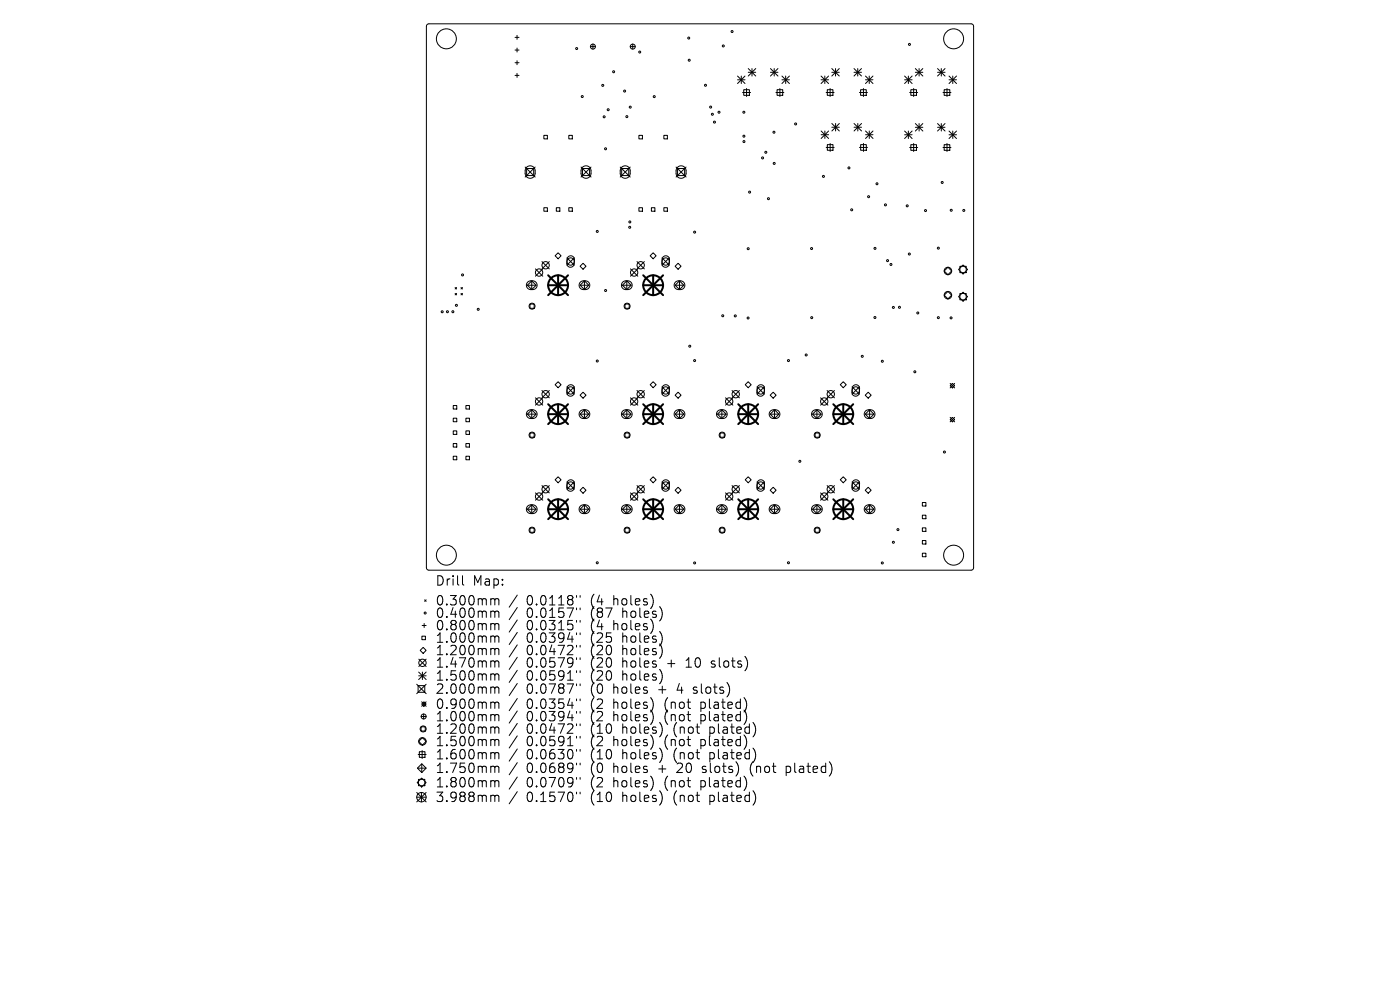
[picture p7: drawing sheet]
<svg xmlns="http://www.w3.org/2000/svg" width="297mm" height="210mm" viewBox="0 0 297 210" stroke-linecap="round" stroke-linejoin="round" font-family="sans-serif">
<g fill="none" stroke="#000" stroke-width=".21">
<path d="M90.6 5.2l.4-.1h115l.4 .1 .1 .4v114.8l-.1 .4-.4 .2h-115l-.4-.2-.1-.4v-114.8zM109.3 7.9h.8M109.3 10.6h.8M109.3 13.3h.8M109.3 16h.8M109.7 7.5v.9M109.7 10.2v.8M109.7 12.9v.8M109.7 15.6v.8M125.3 9.9h1M125.8 9.4v1M133.7 9.9h1.1"/>
<path d="M134.2 9.4v1M156.5 16.1l1.6 1.6M156.5 16.9h1.6M157.3 16.1v1.6M157.5 19.6h1.7M157.8 19h1.2v1.2h-1.2zM158.1 16.1l-1.6 1.6M158.4 18.8v1.7M158.7 14.5l1.6 1.6M158.7 15.3h1.6M159.5 14.5v1.6M160.3 14.5l-1.6 1.6"/>
<path d="M163.4 15.3h1.6M163.4 14.5l1.6 1.6M164.2 14.5v1.6M164.6 19.6h1.7M164.9 19h1.1v1.2h-1.1zM165 14.5l-1.6 1.6M165.4 18.8v1.7M165.9 16.9h1.6M165.9 16.1l1.6 1.6M166.7 16.1v1.6M167.5 16.1l-1.6 1.6M174.2 16.9h1.6"/>
<path d="M174.2 16.1l1.6 1.6M175 16.1v1.6M175.3 19.6h1.6M175.5 19h1.2v1.2h-1.2zM175.8 16.1l-1.6 1.6M176.1 18.8v1.7M176.5 15.3h1.6M176.5 14.5l1.6 1.6M177.3 14.5v1.6M178.1 14.5l-1.6 1.6M181.2 15.3h1.6M181.2 14.5l1.6 1.6"/>
<path d="M182 14.5v1.6M182.3 19.6h1.7M182.6 19h1.2v1.2h-1.2zM182.8 14.5l-1.6 1.6M183.2 18.8v1.7M183.6 16.9h1.6M183.6 16.1l1.6 1.6M184.4 16.1v1.6M185.2 16.1l-1.6 1.6M191.9 16.9h1.6M191.9 16.1l1.6 1.6M192.7 16.1v1.6"/>
<path d="M193 19.6h1.7M193.2 19h1.2v1.2h-1.2zM193.5 16.1l-1.6 1.6M193.8 18.8v1.7M194.2 15.3h1.6M194.2 14.5l1.6 1.6M195 14.5v1.6M195.8 14.5l-1.6 1.6M198.9 15.3h1.6M198.9 14.5l1.6 1.6M199.7 14.5v1.6M200.1 19.6h1.6"/>
<path d="M200.3 19h1.2v1.2h-1.2zM200.5 14.5l-1.6 1.6M200.9 18.8v1.7M201.3 16.9h1.6M201.3 16.1l1.6 1.6M202.1 16.1v1.6M202.9 16.1l-1.6 1.6M111.4 35.4l2.1 2.2M111.7 35.7h1.5v1.5h-1.5zM111.7 35.5a1.06 1.06 0 0 1 1.2-.2 1.06 1.06 0 0 1 .6 .9v.6a1.06 1.06 0 0 1-1 1 1.06 1.06 0 0 1-1.1-1v-.8zM113.5 35.4l-2.1 2.2M115.4 28.7h.7v.8h-.7z"/>
<path d="M120.7 28.7h.7v.8h-.7zM123.3 35.4l2.1 2.2M123.6 35.7h1.5v1.5h-1.5zM123.6 35.5a1.06 1.06 0 0 1 1.1-.2 1.06 1.06 0 0 1 .7 .9v.6a1.06 1.06 0 0 1-1.1 1 1.06 1.06 0 0 1-1-1v-.8zM125.4 35.4l-2.1 2.2M131.6 35.4l2.1 2.2M131.9 35.7h1.5v1.5h-1.5zM131.9 35.5a1.06 1.06 0 0 1 1.1-.2 1.06 1.06 0 0 1 .7 .9v.6a1.06 1.06 0 0 1-1.1 1 1.06 1.06 0 0 1-1-1v-.8zM133.7 35.4l-2.1 2.2M135.5 28.7h.8v.8h-.8zM140.8 28.7h.8v.8h-.8zM143.4 35.4l2.1 2.2"/>
<path d="M143.7 35.7h1.5v1.5h-1.5zM143.7 35.5a1.06 1.06 0 0 1 1.2-.2 1.06 1.06 0 0 1 .6 .9v.6a1.06 1.06 0 0 1-1 1 1.06 1.06 0 0 1-1.1-1l.1-.8zM145.5 35.4l-2.1 2.2M174.2 27.8l1.6 1.6M174.2 28.6h1.6M175 27.8v1.6M175.3 31.3h1.7M175.5 30.7h1.2v1.2h-1.2zM175.8 27.8l-1.6 1.6M176.1 30.4v1.7M176.5 26.2l1.6 1.6M176.5 27h1.6"/>
<path d="M177.3 26.2v1.6M178.1 26.2l-1.6 1.6M181.2 27h1.6M181.2 26.2l1.6 1.6M182 26.2v1.6M182.3 31.3h1.7M182.6 30.7h1.2v1.2h-1.2zM182.8 26.2l-1.6 1.6M183.2 30.4v1.7M183.6 28.6h1.6M183.6 27.8l1.6 1.6M184.4 27.8v1.6"/>
<path d="M185.2 27.8l-1.6 1.6M191.9 28.6h1.6M191.9 27.8l1.6 1.6M192.7 27.8v1.6M193 31.3h1.7M193.2 30.7h1.2v1.2h-1.2zM193.5 27.8l-1.6 1.6M193.8 30.4v1.7M194.2 27h1.6M194.2 26.2l1.6 1.6M195 26.2v1.6M195.8 26.2l-1.6 1.6"/>
<path d="M198.9 27h1.6M198.9 26.2l1.6 1.6M199.7 26.2v1.6M200.1 31.3h1.6M200.3 30.7h1.2v1.2h-1.2zM200.5 26.2l-1.6 1.6M200.9 30.4v1.7M201.3 28.6h1.6M201.3 27.8l1.6 1.6M202.1 27.8v1.6M202.9 27.8l-1.6 1.6M111.9 59.8l.5-.2h.6a.93 .93 0 0 1 .9 .9 .93 .93 0 0 1-.9 .9h-.4a.93 .93 0 0 1-.9-.5 .93 .93 0 0 1 .2-1.1z"/>
<path d="M112.8 59.6v1.8M113.6 57l1.5 1.6M115 55.5l1.5 1.5M115.1 57l-1.5 1.6M115.4 44.1h.7v.7h-.7zM116.5 55.5l-1.5 1.5M118 44.1h.8v.7h-.8zM118.4 53.6l.6 .7-.6 .6-.6-.6zM120.3 54.7l1.5 1.6M120.5 54.5a.78 .78 0 0 1 .9-.2 .78 .78 0 0 1 .5 .8l-.1 .9a.78 .78 0 0 1-.8 .7 .78 .78 0 0 1-.8-.8l.1-1zM120.7 44.1h.7v.7h-.7zM121.8 54.7l-1.5 1.6"/>
<path d="M123.1 56.5l.6-.7 .6 .7-.6 .6zM123.1 59.8l.4-.2h.7a.93 .93 0 0 1 .9 .9 .93 .93 0 0 1-.9 .9h-.4a.93 .93 0 0 1-.9-.5 .93 .93 0 0 1 .2-1.1zM124 59.6v1.8M132.1 59.8l.4-.2h.7a.93 .93 0 0 1 .9 .9 .93 .93 0 0 1-.9 .9h-.4a.93 .93 0 0 1-.9-.5 .93 .93 0 0 1 .2-1.1zM133 59.6l.9 .9-.9 .9-1-.9zM133 59.6v1.8M133.8 57l1.5 1.6M135.1 55.5l1.6 1.5M135.3 57l-1.5 1.6M135.5 44.1h.8v.7h-.8zM136.7 55.5l-1.6 1.5M138.2 44.1h.7v.7h-.7z"/>
<path d="M138.6 53.6l.6 .7-.6 .6-.7-.6zM140.4 54.7l1.6 1.6M140.7 54.5a.78 .78 0 0 1 .9-.2 .78 .78 0 0 1 .4 .8v.9a.78 .78 0 0 1-.9 .7 .78 .78 0 0 1-.7-.8l.1-1zM140.8 44.1h.8v.7h-.8zM142 54.7l-1.6 1.6M143.2 56.5l.7-.7 .6 .7-.6 .6zM143.3 59.8l.4-.2h.7a.93 .93 0 0 1 .9 .9 .93 .93 0 0 1-.9 .9h-.5a.93 .93 0 0 1-.8-.5 .93 .93 0 0 1 .2-1.1zM144.2 59.6l.9 .9-.9 .9-1-.9zM144.2 59.6v1.8M200.3 57.5l.8-.8 .8 .8-.8 .8zM203.4 57.2l.9-1 1 1-1 .9zM203.6 56.5h1.4v1.3h-1.4z"/>
<path d="M96.5 61l.4 .3M96.5 62.2l.4 .4M96.9 61l-.4 .3M96.9 62.2l-.4 .4M97.8 62.2l.3 .4M97.8 61l.3 .3M98.1 61l-.3 .3M98.1 62.2l-.3 .4M111.9 60.5l.9-.9 .9 .9-.9 .9zM111.9 60.5h1.8M112.4 64.5h.9v.9h-.9zM123.1 60.5l.9-.9 .9 .9-.9 .9z"/>
<path d="M123.1 60.5h1.8M132 60.5h1.9M132.6 64.5h.9v.9h-.9zM143.2 60.5h1.9M200.3 62.6l.8-.8 .8 .8-.8 .8zM203.4 62.9l.9-.9 1 .9-1 1zM203.6 62.3h1.4v1.3h-1.4zM96.2 86h.7v.8h-.7zM96.2 88.7h.7v.8h-.7zM96.2 91.4h.7v.8h-.7zM96.2 94.1h.7v.7h-.7zM96.2 96.8h.7v.7h-.7z"/>
<path d="M98.8 86h.8v.8h-.8zM98.8 88.7h.8v.8h-.8zM98.8 91.4h.8v.8h-.8zM98.8 94.1h.8v.7h-.8zM98.8 96.8h.8v.7h-.8zM111.9 87.9l.9-1 .9 1-.9 .9zM111.9 87.9h1.8M111.9 87.2l.5-.2 .6-.1a.93 .93 0 0 1 .9 1 .93 .93 0 0 1-.9 .9h-.4a.93 .93 0 0 1-.9-.6 .93 .93 0 0 1 .2-1zM112.4 91.9h.9v.9h-.9zM112.8 86.9v1.9M113.6 84.4l1.5 1.5M115 82.8l1.5 1.6"/>
<path d="M115.1 84.4l-1.5 1.5M116.5 82.8l-1.5 1.6M118.4 81l.6 .6-.6 .6-.6-.6zM120.3 82l1.5 1.6M120.5 81.9a.78 .78 0 0 1 .9-.2 .78 .78 0 0 1 .5 .7l-.1 .9a.78 .78 0 0 1-.8 .7 .78 .78 0 0 1-.8-.8l.1-1zM121.8 82l-1.5 1.6M123.1 83.8l.6-.6 .6 .6-.6 .7zM123.1 87.9l.9-1 .9 1-.9 .9zM123.1 87.9h1.8M123.1 87.2l.4-.2 .7-.1a.93 .93 0 0 1 .9 1 .93 .93 0 0 1-.9 .9h-.4a.93 .93 0 0 1-.9-.6 .93 .93 0 0 1 .2-1zM124 86.9v1.9M132 87.9l1-1 .9 1-.9 .9z"/>
<path d="M132 87.9h1.9M132.1 87.2l.4-.2 .7-.1a.93 .93 0 0 1 .9 1 .93 .93 0 0 1-.9 .9h-.4a.93 .93 0 0 1-.9-.6 .93 .93 0 0 1 .2-1zM132.6 91.9h.9v.9h-.9zM133 86.9v1.9M133.8 84.4l1.5 1.5M135.1 82.8l1.6 1.6M135.3 84.4l-1.5 1.5M136.7 82.8l-1.6 1.6M137.9 81.6l.7-.6 .6 .6-.6 .6zM140.4 82l1.6 1.6M140.7 81.9a.78 .78 0 0 1 .9-.2 .78 .78 0 0 1 .4 .7v.9a.78 .78 0 0 1-.9 .7 .78 .78 0 0 1-.7-.8l.1-.9zM142 82l-1.6 1.6"/>
<path d="M143.2 83.8l.7-.6 .6 .6-.6 .7zM143.2 87.9l1-1 .9 1-.9 .9zM143.2 87.9h1.9M143.3 87.2l.4-.2 .7-.1a.93 .93 0 0 1 .9 1 .93 .93 0 0 1-.9 .9h-.5a.93 .93 0 0 1-.8-.6 .93 .93 0 0 1 .2-1zM144.2 86.9v1.9M152.2 87.9l.9-1 1 1-1 .9zM152.2 87.9h1.9M152.3 87.2l.4-.2 .6-.1a.93 .93 0 0 1 1 1 .93 .93 0 0 1-1 .9h-.4a.93 .93 0 0 1-.8-.6 .93 .93 0 0 1 .2-1zM152.8 91.9h.8v.9h-.8zM153.1 86.9v1.9M153.9 84.4l1.6 1.5M155.3 82.8l1.6 1.6"/>
<path d="M155.5 84.4l-1.6 1.5M156.9 82.8l-1.6 1.6M158.7 81l.7 .6-.7 .6-.6-.6zM160.6 82l1.6 1.6M160.9 81.9a.78 .78 0 0 1 .8-.2 .78 .78 0 0 1 .5 .7l-.1 .9a.78 .78 0 0 1-.8 .7 .78 .78 0 0 1-.7-.8v-.9zM162.2 82l-1.6 1.6M163.4 83.8l.6-.6 .7 .6-.7 .7zM163.4 87.9l.9-1 .9 1-.9 .9zM163.4 87.9h1.8M163.4 87.2l.5-.2 .6-.1a.93 .93 0 0 1 1 1 .93 .93 0 0 1-1 .9h-.4a.93 .93 0 0 1-.9-.6 .93 .93 0 0 1 .2-1zM164.3 86.9v1.9M172.4 87.9l.9-1 .9 1-.9 .9z"/>
<path d="M172.4 87.9h1.8M172.4 87.2l.5-.2 .6-.1a.93 .93 0 0 1 .9 1 .93 .93 0 0 1-.9 .9h-.4a.93 .93 0 0 1-.9-.6 .93 .93 0 0 1 .2-1zM172.9 91.9h.9v.9h-.9zM173.3 86.9v1.9M174.1 84.4l1.5 1.5M175.5 82.8l1.5 1.6M175.6 84.4l-1.5 1.5M177 82.8l-1.5 1.6M178.9 81l.6 .6-.6 .6-.6-.6zM180.8 82l1.5 1.6M181 81.9a.78 .78 0 0 1 .9-.2 .78 .78 0 0 1 .5 .7l-.1 .9a.78 .78 0 0 1-.8 .7 .78 .78 0 0 1-.8-.8l.1-1zM182.3 82l-1.5 1.6"/>
<path d="M183.5 83.8l.7-.6 .6 .6-.6 .7zM183.6 87.9l.9-1 .9 1-.9 .9zM183.6 87.9h1.8M183.6 87.2l.4-.2 .7-.1a.93 .93 0 0 1 .9 1 .93 .93 0 0 1-.9 .9h-.4a.93 .93 0 0 1-.9-.6 .93 .93 0 0 1 .2-1zM184.5 86.9v1.9M201.6 81.8l.4-.5 .5 .5-.5 .5zM201.6 89l.4-.5 .5 .5-.5 .5zM201.6 81.3l.9 1M201.6 88.5l.9 1M202.5 81.3l-.9 1M202.5 88.5l-.9 1M111.9 108l.9-.9 .9 .9-.9 .9z"/>
<path d="M111.9 108h1.8M111.9 107.4l.5-.3h.6a.93 .93 0 0 1 .9 .9 .93 .93 0 0 1-.9 .9h-.4a.93 .93 0 0 1-.9-.5 .93 .93 0 0 1 .2-1zM112.4 112h.9v.9h-.9zM112.8 107.1v1.8M113.6 104.6l1.5 1.5M115 103l1.5 1.6M115.1 104.6l-1.5 1.5M116.5 103l-1.5 1.6M117.8 101.8l.6-.7 .6 .7-.6 .6zM120.3 102.2l1.5 1.6M120.5 102a.78 .78 0 0 1 .9-.2 .78 .78 0 0 1 .5 .8l-.1 .9a.78 .78 0 0 1-.8 .7 .78 .78 0 0 1-.8-.8l.1-1zM121.8 102.2l-1.5 1.6"/>
<path d="M123.1 104l.6-.6 .6 .6-.6 .6zM123.1 108l.9-.9 .9 .9-.9 .9zM123.1 108h1.8M123.1 107.4l.4-.3h.7a.93 .93 0 0 1 .9 .9 .93 .93 0 0 1-.9 .9h-.4a.93 .93 0 0 1-.9-.5 .93 .93 0 0 1 .2-1zM124 107.1v1.8M132 108h1.9M132.1 107.4l.4-.3h.7a.93 .93 0 0 1 .9 .9 .93 .93 0 0 1-.9 .9h-.4a.93 .93 0 0 1-.9-.5 .93 .93 0 0 1 .2-1zM132.6 112h.9v.9h-.9zM133 107.1l.9 .9-.9 .9-1-.9zM133 107.1v1.8M133.8 104.6l1.5 1.5M135.1 103l1.6 1.6"/>
<path d="M135.3 104.6l-1.5 1.5M136.7 103l-1.6 1.6M137.9 101.8l.7-.7 .6 .7-.6 .6zM140.4 102.2l1.6 1.6M140.7 102a.78 .78 0 0 1 .9-.2 .78 .78 0 0 1 .4 .8v.9a.78 .78 0 0 1-.9 .7 .78 .78 0 0 1-.7-.8l.1-1zM142 102.2l-1.6 1.6M143.2 108h1.9M143.3 107.4l.4-.3h.7a.93 .93 0 0 1 .9 .9 .93 .93 0 0 1-.9 .9h-.5a.93 .93 0 0 1-.8-.5 .93 .93 0 0 1 .2-1zM143.9 103.4l.6 .6-.6 .6-.7-.6zM144.2 107.1l.9 .9-.9 .9-1-.9zM144.2 107.1v1.8M152.2 108h1.9"/>
<path d="M152.3 107.4l.4-.3h.6a.93 .93 0 0 1 1 .9 .93 .93 0 0 1-1 .9h-.4a.93 .93 0 0 1-.8-.5 .93 .93 0 0 1 .2-1zM152.8 112h.8v.9h-.8zM153.1 107.1l1 .9-1 .9-.9-.9zM153.1 107.1v1.8M153.9 104.6l1.6 1.5M155.3 103l1.6 1.6M155.5 104.6l-1.6 1.5M156.9 103l-1.6 1.6M158.1 101.8l.6-.7 .7 .7-.7 .6zM160.6 102.2l1.6 1.6M160.9 102a.78 .78 0 0 1 .8-.2 .78 .78 0 0 1 .5 .8l-.1 .9a.78 .78 0 0 1-.8 .7 .78 .78 0 0 1-.7-.8v-1zM162.2 102.2l-1.6 1.6"/>
<path d="M163.4 108h1.8M163.4 107.4l.5-.3h.6a.93 .93 0 0 1 1 .9 .93 .93 0 0 1-1 .9h-.4a.93 .93 0 0 1-.9-.5 .93 .93 0 0 1 .2-1zM164 103.4l.7 .6-.7 .6-.6-.6zM164.3 107.1l.9 .9-.9 .9-.9-.9zM164.3 107.1v1.8M172.4 108l.9-.9 .9 .9-.9 .9zM172.4 108h1.8M172.4 107.4l.5-.3h.6a.93 .93 0 0 1 .9 .9 .93 .93 0 0 1-.9 .9h-.4a.93 .93 0 0 1-.9-.5 .93 .93 0 0 1 .2-1zM172.9 112h.9v.9h-.9zM173.3 107.1v1.8M174.1 104.6l1.5 1.5M175.5 103l1.5 1.6"/>
<path d="M175.6 104.6l-1.5 1.5M177 103l-1.5 1.6M178.3 101.8l.6-.7 .6 .7-.6 .6zM180.8 102.2l1.5 1.6M181 102a.78 .78 0 0 1 .9-.2 .78 .78 0 0 1 .5 .8l-.1 .9a.78 .78 0 0 1-.8 .7 .78 .78 0 0 1-.8-.8l.1-1zM182.3 102.2l-1.5 1.6M183.5 104l.7-.6 .6 .6-.6 .6zM183.6 108h1.8M183.6 107.4l.4-.3h.7a.93 .93 0 0 1 .9 .9 .93 .93 0 0 1-.9 .9h-.4a.93 .93 0 0 1-.9-.5 .93 .93 0 0 1 .2-1zM184.5 107.1l.9 .9-.9 .9-.9-.9zM184.5 107.1v1.8M195.7 106.6h.7v.7h-.7z"/>
<path d="M195.7 109.3h.7v.7h-.7zM195.7 112h.7v.7h-.7zM195.7 114.7h.7v.7h-.7zM195.7 117.4h.7v.7h-.7zM88.8 139.8l1.6 1.6M89.1 138l.7-.7 .6 .7-.6 .6zM89.5 135h.7v.7h-.7zM89.6 132.7h.8M90 132.3v.8M90.1 127.2l.3 .4M90.4 127.2l-.3 .4M90.4 139.8l-1.6 1.6"/>
<path d="M98.1 122.1v1.7l.3 .3M104.7 127l.3 .3M104.7 129.6l.3 .3M104.7 132.3l.3 .3M104.7 134.9l.3 .3M104.7 137.6l.3 .2M105 127.3v1M105 129.9v1.1M105 132.6v1M105 135.2v1M105 137.8v1.1M105 127.3l.3-.3 .4 .1 .1 1.2"/>
<path d="M105 129.9l.3-.3 .4 .1 .1 1.3M105 132.6l.3-.3 .4 .1 .1 1.2M105 135.2l.3-.3 .4 .1 .1 1.2M105 137.8l.3-.2 .4 .1 .1 1.2M109.7 126.2l-1.7 2.6M109.7 128.9l-1.7 2.5M109.7 131.5l-1.7 2.6M109.7 134.2l-1.7 2.5M109.7 136.8l-1.7 2.6M109.7 139.4l-1.7 2.6M122.3 126.3v.4M122.3 129v.4"/>
<path d="M122.3 131.6v.4M122.3 134.2v.4M122.3 136.9v.4M122.3 139.5v.4M123.1 126.3v.4M123.1 129v.4M123.1 131.6v.4M123.1 134.2v.4M123.1 136.9v.4M123.1 139.5v.4M138.5 126.9v1.3M138.6 132.7l-.1 .8"/>
<path d="M140.4 129.5v1.4M140.4 134.8v1.4M140.4 137.5v1.3M88.4 145.1l2 2M88.7 145.4h1.4v1.5h-1.4zM88.8 142.6l1.6 1.6M88.8 143.4h1.6M89 159.5h1.2v1.2h-1.2zM89.3 154.2h.9v.9h-.9zM89.3 152h1.1M89.5 149.3l.4-.4 .5 .4-.5 .5zM89.5 148.9l.9 .9"/>
<path d="M89.6 159.2v1.7M89.6 156.5l.8 .8-.8 .8-.8-.8zM89.6 142.6v1.6M89.9 151.5v1M90.4 142.6l-1.6 1.6M90.4 145.1l-2 2M90.4 148.9l-.9 .9M104.7 140.2l.3 .3M104.7 143l.3 .2M104.7 145.7l.3 .3M104.7 148.9l.3 .3M104.7 151.6l.3 .3"/>
<path d="M104.7 154.2l.3 .3M104.7 156.9l.3 .2M104.7 159.6l.3 .3M105 140.5v1M105 143.2v1.1M105 146v1.1M105 149.2v1.1M105 151.9v1M105 154.5v1.1M105 157.1v1.1M105 159.9v1.1M105 140.5l.3-.3 .4 .1 .1 1.2"/>
<path d="M105 143.2l.3-.2h.4l.1 1.3M105 146l.3-.3 .4 .1 .1 1.3M105 149.2l.3-.3 .4 .1 .1 1.3M105 151.9l.3-.3 .4 .1 .1 1.2M105 154.5l.3-.3 .4 .1 .1 1.3M105 157.1l.3-.2 .4 .1 .1 1.2M105 159.9l.3-.3 .4 .1 .1 1.3M109.7 142.2l-1.7 2.6M109.7 145l-1.7 2.5M109.7 148.2l-1.7 2.5M109.7 150.8l-1.7 2.6M109.7 153.5l-1.7 2.5"/>
<path d="M109.7 156.1l-1.7 2.6M109.7 158.9l-1.7 2.6M122.3 142.3v.4M122.3 145.1v.4M122.3 148.3v.4M122.3 150.9v.4M122.3 153.6v.3M122.3 156.2v.4M122.3 159v.4M123.1 142.3v.4M123.1 145.1v.4M123.1 148.3v.4"/>
<path d="M123.1 150.9v.4M123.1 153.6v.3M123.1 156.2v.4M123.1 159v.4M138.5 148.8v1.4M138.5 151.5v1.3M138.6 157.2l-.1 .9M140.4 142.9v1.3M140.5 154.6l-.1 .9M157.9 148.1a2.35 2.35 0 0 1 0 2.8M157.9 150.7l.5 1.3-.2 1.1M158.4 157.2l-.2 1.2"/>
<path d="M159.8 153.4a2.35 2.35 0 0 1 0 2.8M159.8 158.8a2.36 2.36 0 0 1 .2 2.6M88.4 168.1l2 2M88.4 169.1h2M88.5 166l1-1 .9 1-.9 1zM88.6 162.9l.9-.9 .9 .9-.9 1zM88.6 162.9h1.8M88.7 160.1h1.7M88.8 165.3h1.3v1.4h-1.3zM89.4 168.1v2M89.5 162v1.9M90.4 168.1l-2 2"/>
<path d="M104.7 162.5l.3 .3M104.7 165.6l.3 .3M104.7 168.7l.3 .3M105 162.8v1.1M105 165.9v1M105 169v1M105 162.8l.3-.3 .4 .1 .1 1.3M105 165.9l.3-.3 .4 .1 .1 1.2M105 169l.3-.3 .4 .1 .1 1.2M109.7 161.8l-1.7 2.6M109.7 164.8l-1.7 2.6M109.7 167.9l-1.7 2.6"/>
<path d="M122.3 161.9v.4M122.3 164.9v.4M122.3 168v.4M123.1 161.9v.4M123.1 164.9v.4M123.1 168v.4M138.5 165.5v1.3M140.4 168.6v1.3M140.5 160l-.1 .9M157.9 164.7a2.35 2.35 0 0 1 0 2.9M159.8 167.8a2.35 2.35 0 0 1 0 2.9"/>
<circle cx="94.7" cy="8.2" r="2.12"/>
<circle cx="122.3" cy="10.3" r=".21"/>
<circle cx="125.8" cy="9.9" r=".53"/>
<circle cx="127.9" cy="18.1" r=".21"/>
<circle cx="130.2" cy="15.2" r=".21"/>
<circle cx="132.5" cy="19.3" r=".21"/>
<circle cx="134.2" cy="9.9" r=".53"/>
<circle cx="135.7" cy="11" r=".21"/>
<circle cx="146.1" cy="8.1" r=".21"/>
<circle cx="146.2" cy="12.8" r=".21"/>
<circle cx="149.7" cy="18.1" r=".21"/>
<circle cx="153.4" cy="9.7" r=".21"/>
<circle cx="155.3" cy="6.7" r=".21"/>
<circle cx="192.9" cy="9.4" r=".21"/>
<circle cx="202.3" cy="8.2" r="2.12"/>
<circle cx="123.5" cy="20.5" r=".21"/>
<circle cx="128.2" cy="24.8" r=".21"/>
<circle cx="128.5" cy="31.6" r=".21"/>
<circle cx="129" cy="23.3" r=".21"/>
<circle cx="133" cy="24.7" r=".21"/>
<circle cx="133.7" cy="22.7" r=".21"/>
<circle cx="138.8" cy="20.5" r=".21"/>
<circle cx="150.8" cy="22.7" r=".21"/>
<circle cx="151.1" cy="24.2" r=".21"/>
<circle cx="151.6" cy="25.9" r=".21"/>
<circle cx="152.5" cy="23.8" r=".21"/>
<circle cx="157.8" cy="23.8" r=".21"/>
<circle cx="157.8" cy="28.9" r=".21"/>
<circle cx="157.8" cy="30" r=".21"/>
<circle cx="161.8" cy="33.5" r=".21"/>
<circle cx="162.5" cy="32.3" r=".21"/>
<circle cx="164.2" cy="28.1" r=".21"/>
<circle cx="164.2" cy="34.7" r=".21"/>
<circle cx="168.8" cy="26.3" r=".21"/>
<circle cx="174.7" cy="37.4" r=".21"/>
<circle cx="180.1" cy="35.6" r=".21"/>
<circle cx="186" cy="39" r=".21"/>
<circle cx="199.9" cy="38.7" r=".21"/>
<circle cx="98.1" cy="58.3" r=".21"/>
<circle cx="114.4" cy="57.8" r=".78"/>
<circle cx="115.8" cy="56.3" r=".78"/>
<circle cx="121.1" cy="55.5" r=".78"/>
<circle cx="126.7" cy="49.1" r=".21"/>
<circle cx="133.6" cy="48.2" r=".21"/>
<circle cx="133.6" cy="47.1" r=".21"/>
<circle cx="134.5" cy="57.8" r=".78"/>
<circle cx="135.9" cy="56.3" r=".78"/>
<circle cx="141.2" cy="55.5" r=".78"/>
<circle cx="147.4" cy="49.2" r=".21"/>
<circle cx="158.7" cy="52.8" r=".21"/>
<circle cx="159" cy="40.8" r=".21"/>
<circle cx="163" cy="42.1" r=".21"/>
<circle cx="172.2" cy="52.7" r=".21"/>
<circle cx="180.7" cy="44.5" r=".21"/>
<circle cx="184.3" cy="41.7" r=".21"/>
<circle cx="185.6" cy="52.7" r=".21"/>
<circle cx="187.8" cy="43.5" r=".21"/>
<circle cx="188.3" cy="55.3" r=".21"/>
<circle cx="189" cy="56.1" r=".21"/>
<circle cx="192.5" cy="43.7" r=".21"/>
<circle cx="192.9" cy="53.9" r=".21"/>
<circle cx="196.3" cy="44.7" r=".21"/>
<circle cx="199.1" cy="52.6" r=".21"/>
<circle cx="201.1" cy="57.5" r=".79"/>
<circle cx="201.8" cy="44.6" r=".21"/>
<circle cx="204.5" cy="44.6" r=".21"/>
<circle cx="93.8" cy="66.1" r=".21"/>
<circle cx="94.9" cy="66.1" r=".21"/>
<circle cx="96.1" cy="66.1" r=".21"/>
<circle cx="96.8" cy="64.8" r=".21"/>
<circle cx="101.5" cy="65.6" r=".21"/>
<circle cx="112.9" cy="64.9" r=".64"/>
<circle cx="126.7" cy="76.6" r=".21"/>
<circle cx="128.5" cy="61.6" r=".21"/>
<circle cx="133" cy="64.9" r=".64"/>
<circle cx="146.3" cy="73.4" r=".21"/>
<circle cx="147.4" cy="76.5" r=".21"/>
<circle cx="153.3" cy="67" r=".21"/>
<circle cx="156" cy="67" r=".21"/>
<circle cx="158.7" cy="67.5" r=".21"/>
<circle cx="167.3" cy="76.5" r=".21"/>
<circle cx="171" cy="75.3" r=".21"/>
<circle cx="172.2" cy="67.4" r=".21"/>
<circle cx="182.9" cy="75.6" r=".21"/>
<circle cx="185.6" cy="67.4" r=".21"/>
<circle cx="187.2" cy="76.6" r=".21"/>
<circle cx="189.5" cy="65.2" r=".21"/>
<circle cx="190.8" cy="65.2" r=".21"/>
<circle cx="194.1" cy="78.9" r=".21"/>
<circle cx="194.7" cy="66.4" r=".21"/>
<circle cx="199.1" cy="67.4" r=".21"/>
<circle cx="201.1" cy="62.6" r=".79"/>
<circle cx="201.8" cy="67.4" r=".21"/>
<circle cx="112.9" cy="92.3" r=".64"/>
<circle cx="114.4" cy="85.2" r=".78"/>
<circle cx="115.8" cy="83.6" r=".78"/>
<circle cx="121.1" cy="82.8" r=".78"/>
<circle cx="133" cy="92.3" r=".64"/>
<circle cx="134.5" cy="85.2" r=".78"/>
<circle cx="135.9" cy="83.6" r=".78"/>
<circle cx="141.2" cy="82.8" r=".78"/>
<circle cx="153.2" cy="92.3" r=".64"/>
<circle cx="154.7" cy="85.2" r=".78"/>
<circle cx="156.1" cy="83.6" r=".78"/>
<circle cx="161.4" cy="82.8" r=".78"/>
<circle cx="169.7" cy="97.9" r=".21"/>
<circle cx="173.4" cy="92.3" r=".64"/>
<circle cx="174.9" cy="85.2" r=".78"/>
<circle cx="176.2" cy="83.6" r=".78"/>
<circle cx="181.5" cy="82.8" r=".78"/>
<circle cx="200.4" cy="95.9" r=".21"/>
<circle cx="94.7" cy="117.8" r="2.12"/>
<circle cx="112.9" cy="112.5" r=".64"/>
<circle cx="114.4" cy="105.3" r=".78"/>
<circle cx="115.8" cy="103.8" r=".78"/>
<circle cx="121.1" cy="103" r=".78"/>
<circle cx="126.7" cy="119.4" r=".21"/>
<circle cx="133" cy="112.5" r=".64"/>
<circle cx="134.5" cy="105.3" r=".78"/>
<circle cx="135.9" cy="103.8" r=".78"/>
<circle cx="141.2" cy="103" r=".78"/>
<circle cx="147.4" cy="119.4" r=".21"/>
<circle cx="153.2" cy="112.5" r=".64"/>
<circle cx="154.7" cy="105.3" r=".78"/>
<circle cx="156.1" cy="103.8" r=".78"/>
<circle cx="161.4" cy="103" r=".78"/>
<circle cx="167.3" cy="119.4" r=".21"/>
<circle cx="173.4" cy="112.5" r=".64"/>
<circle cx="174.9" cy="105.3" r=".78"/>
<circle cx="176.2" cy="103.8" r=".78"/>
<circle cx="181.5" cy="103" r=".78"/>
<circle cx="187.2" cy="119.4" r=".21"/>
<circle cx="189.5" cy="115" r=".21"/>
<circle cx="190.5" cy="112.3" r=".21"/>
<circle cx="202.3" cy="117.8" r="2.12"/>
<circle cx="90.2" cy="130" r=".21"/>
<circle cx="89.6" cy="157.3" r=".79"/>
<circle cx="89.6" cy="140.6" r=".78"/>
<circle cx="89.8" cy="154.6" r=".64"/>
<circle cx="89.9" cy="152" r=".53"/>
<circle cx="89.4" cy="169.1" r="1"/>
</g>
<g fill="none" stroke="#000" stroke-width=".42">
<path d="M116.3 58.4l4.2 4.2M118.4 58.4v4.2M120.5 58.4l-4.2 4.2M136.5 58.4l4.2 4.2M138.6 58.4v4.2M140.7 58.4l-4.2 4.2M116.3 60.5h4.2M136.5 60.5h4.2M116.3 85.7l4.2 4.3M116.3 87.9h4.2M118.4 85.7v4.3M120.5 85.7l-4.2 4.3"/>
<path d="M136.5 87.9h4.2M136.5 85.7l4.2 4.3M138.6 85.7v4.3M140.7 85.7l-4.2 4.3M156.6 87.9h4.2M156.6 85.7l4.2 4.3M158.7 85.7v4.3M160.8 85.7l-4.2 4.3M176.8 87.9h4.2M176.8 85.7l4.2 4.3M178.9 85.7v4.3M181 85.7l-4.2 4.3"/>
<path d="M116.3 105.9l4.2 4.2M116.3 108h4.2M118.4 105.9v4.2M120.5 105.9l-4.2 4.2M136.5 105.9l4.2 4.2M136.5 108h4.2M138.6 105.9v4.2M140.7 105.9l-4.2 4.2M156.6 108h4.2M156.6 105.9l4.2 4.2M158.7 105.9v4.2M160.8 105.9l-4.2 4.2"/>
<path d="M176.8 108h4.2M176.8 105.9l4.2 4.2M178.9 105.9v4.2M181 105.9l-4.2 4.2"/>
<circle cx="118.4" cy="60.5" r="2.11"/>
<circle cx="138.6" cy="60.5" r="2.11"/>
<circle cx="118.4" cy="87.9" r="2.11"/>
<circle cx="138.6" cy="87.9" r="2.11"/>
<circle cx="158.7" cy="87.9" r="2.11"/>
<circle cx="178.9" cy="87.9" r="2.11"/>
<circle cx="118.4" cy="108" r="2.11"/>
<circle cx="138.6" cy="108" r="2.11"/>
<circle cx="158.7" cy="108" r="2.11"/>
<circle cx="178.9" cy="108" r="2.11"/>
</g>
<g font-size="2.8">
<text x="92.4" y="124.5">Drill</text>
<text x="100.3" y="124.5">Map:</text>
<text x="92.4" y="128.7">0.300mm</text>
<text x="92.4" y="131.3">0.400mm</text>
<text x="111.7" y="128.7">0.0118&quot;</text>
<text x="111.7" y="131.3">0.0157&quot;</text>
<text x="125.3" y="128.7">(4</text>
<text x="125.3" y="131.3">(87</text>
<text x="130.1" y="128.7">holes)</text>
<text x="132" y="131.3">holes)</text>
<text x="92.4" y="133.9">0.800mm</text>
<text x="92.4" y="136.6">1.000mm</text>
<text x="111.7" y="133.9">0.0315&quot;</text>
<text x="111.7" y="136.6">0.0394&quot;</text>
<text x="125.3" y="133.9">(4</text>
<text x="125.3" y="136.6">(25</text>
<text x="130.1" y="133.9">holes)</text>
<text x="132" y="136.6">holes)</text>
<text x="92.4" y="139.2">1.200mm</text>
<text x="92.4" y="141.9">1.470mm</text>
<text x="111.7" y="139.2">0.0472&quot;</text>
<text x="111.7" y="141.9">0.0579&quot;</text>
<text x="125.3" y="139.2">(20</text>
<text x="125.3" y="141.9">(20</text>
<text x="132" y="139.2">holes)</text>
<text x="132" y="141.9">holes</text>
<text x="141.7" y="141.9">+</text>
<text x="145.8" y="141.9">10</text>
<text x="151.2" y="141.9">slots)</text>
<text x="92.4" y="144.6">1.500mm</text>
<text x="92.4" y="147.4">2.000mm</text>
<text x="111.7" y="144.6">0.0591&quot;</text>
<text x="111.7" y="147.4">0.0787&quot;</text>
<text x="125.3" y="144.6">(20</text>
<text x="125.3" y="147.4">(0</text>
<text x="130.1" y="147.4">holes</text>
<text x="132" y="144.6">holes)</text>
<text x="139.8" y="147.4">+</text>
<text x="143.9" y="147.4">4</text>
<text x="147.4" y="147.4">slots)</text>
<text x="92.4" y="150.6">0.900mm</text>
<text x="92.4" y="153.2">1.000mm</text>
<text x="92.4" y="155.9">1.200mm</text>
<text x="111.7" y="150.6">0.0354&quot;</text>
<text x="111.7" y="153.2">0.0394&quot;</text>
<text x="111.7" y="155.9">0.0472&quot;</text>
<text x="125.3" y="150.6">(2</text>
<text x="125.3" y="153.2">(2</text>
<text x="125.3" y="155.9">(10</text>
<text x="130.1" y="150.6">holes)</text>
<text x="130.1" y="153.2">holes)</text>
<text x="132" y="155.9">holes)</text>
<text x="141.1" y="150.6">(not</text>
<text x="141.1" y="153.2">(not</text>
<text x="143" y="155.9">(not</text>
<text x="148.8" y="150.6">plated)</text>
<text x="148.8" y="153.2">plated)</text>
<text x="150.7" y="155.9">plated)</text>
<text x="92.4" y="158.5">1.500mm</text>
<text x="92.4" y="161.3">1.600mm</text>
<text x="111.7" y="158.5">0.0591&quot;</text>
<text x="111.7" y="161.3">0.0630&quot;</text>
<text x="125.3" y="158.5">(2</text>
<text x="125.3" y="161.3">(10</text>
<text x="130.1" y="158.5">holes)</text>
<text x="132" y="161.3">holes)</text>
<text x="141.1" y="158.5">(not</text>
<text x="143" y="161.3">(not</text>
<text x="148.8" y="158.5">plated)</text>
<text x="150.7" y="161.3">plated)</text>
<text x="92.4" y="164.2">1.750mm</text>
<text x="92.4" y="167.3">1.800mm</text>
<text x="111.7" y="164.2">0.0689&quot;</text>
<text x="111.7" y="167.3">0.0709&quot;</text>
<text x="125.3" y="164.2">(0</text>
<text x="125.3" y="167.3">(2</text>
<text x="130.1" y="164.2">holes</text>
<text x="130.1" y="167.3">holes)</text>
<text x="139.8" y="164.2">+</text>
<text x="141.1" y="167.3">(not</text>
<text x="143.9" y="164.2">20</text>
<text x="148.8" y="167.3">plated)</text>
<text x="149.3" y="164.2">slots)</text>
<text x="159.5" y="164.2">(not</text>
<text x="167.2" y="164.2">plated)</text>
<text x="92.4" y="170.4">3.988mm</text>
<text x="111.7" y="170.4">0.1570&quot;</text>
<text x="125.3" y="170.4">(10</text>
<text x="132" y="170.4">holes)</text>
<text x="143" y="170.4">(not</text>
<text x="150.7" y="170.4">plated)</text>
</g>
</svg>
